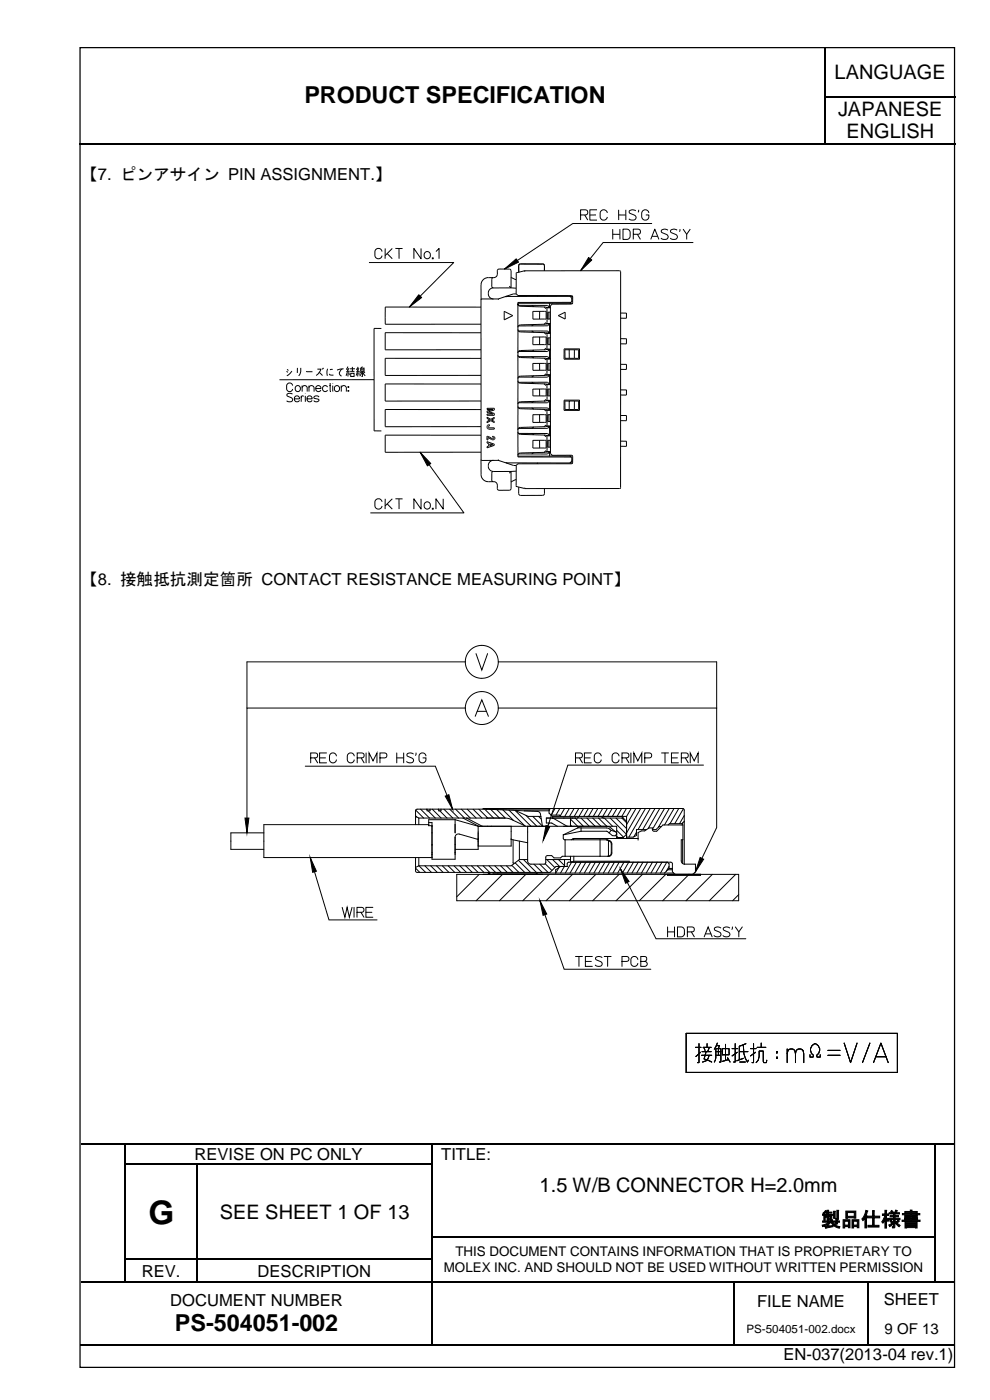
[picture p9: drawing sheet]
<svg xmlns="http://www.w3.org/2000/svg" width="210mm" height="297mm" viewBox="0 0 210 297" stroke-linecap="round" stroke-linejoin="round" font-family="sans-serif">
<g fill="none" stroke="#000" stroke-width=".25">
<path d="M175 10.2v10.2M16.8 30.4h158M175 20.6v9.7M175.1 20.5h27.4M175.1 30.4h27.4M17.2 242.6h9.3M26.6 242.8v4M26.6 247.1v4.8M26.6 252.2v4.9M26.6 257.3v4.9M26.7 242.6h64.8M26.7 247h15"/>
<path d="M41.8 247.1v4.8M41.8 252.2v4.9M41.8 257.3v4.9M42 247h49.5M91.6 242.8v4M91.6 247.1v4.8M91.6 252.2v4.9M91.6 257.3v4.9M91.8 242.6h106.3M198.2 242.8v4M198.2 247.1v4.8M198.2 252.2v4.9"/>
<path d="M198.2 257.3v4.9M198.4 242.6h4M17.2 272h9.3M26.6 262.5v4.6M26.6 267.3v4.6M26.7 267.2h15M26.7 272h15M41.8 262.5v4.6M41.8 267.3v4.6M42 267.2h49.5M42 272h49.5M91.6 262.5v4.6"/>
<path d="M91.6 267.3v4.6M91.6 272.2v12.9M91.8 262.3h106.3M91.8 272h63.7M155.6 272.2v12.9M155.7 272h28.2M184 272.2v12.9M184.1 272h14M198.2 262.5v4.6M198.2 267.3v4.6M198.4 272h4M16.9 285.2h74.6"/>
<path d="M91.8 285.2h63.7M155.7 285.2h28.2M184.1 285.2h18.3"/>
</g>
<g fill="#000">
<path d="M174.8 20.4h.3v.2h-.3z" fill-rule="evenodd"/>
<path d="M174.8 30.3h.3v.3h-.3z" fill-rule="evenodd"/>
<path d="M26.5 242.5h.2v.3h-.2z" fill-rule="evenodd"/>
<path d="M26.5 246.8h.2v.3h-.2z" fill-rule="evenodd"/>
<path d="M26.5 251.9h.2v.3h-.2z" fill-rule="evenodd"/>
<path d="M26.5 257.1h.2v.2h-.2z" fill-rule="evenodd"/>
<path d="M41.7 246.8h.3v.3h-.3z" fill-rule="evenodd"/>
<path d="M41.7 251.9h.3v.3h-.3z" fill-rule="evenodd"/>
<path d="M41.7 257.1h.3v.2h-.3z" fill-rule="evenodd"/>
<path d="M91.5 242.5h.3v.3h-.3z" fill-rule="evenodd"/>
<path d="M91.5 246.8h.3v.3h-.3z" fill-rule="evenodd"/>
<path d="M91.5 251.9h.3v.3h-.3z" fill-rule="evenodd"/>
<path d="M91.5 257.1h.3v.2h-.3z" fill-rule="evenodd"/>
<path d="M198.1 242.5h.3v.3h-.3z" fill-rule="evenodd"/>
<path d="M198.1 246.8h.3v.3h-.3z" fill-rule="evenodd"/>
<path d="M198.1 251.9h.3v.3h-.3z" fill-rule="evenodd"/>
<path d="M198.1 257.1h.3v.2h-.3z" fill-rule="evenodd"/>
<path d="M26.5 262.2h.2v.3h-.2z" fill-rule="evenodd"/>
<path d="M26.5 267.1h.2v.2h-.2z" fill-rule="evenodd"/>
<path d="M26.5 271.9h.2v.3h-.2z" fill-rule="evenodd"/>
<path d="M41.7 262.2h.3v.3h-.3z" fill-rule="evenodd"/>
<path d="M41.7 267.1h.3v.2h-.3z" fill-rule="evenodd"/>
<path d="M41.7 271.9h.3v.3h-.3z" fill-rule="evenodd"/>
<path d="M91.5 262.2h.3v.3h-.3z" fill-rule="evenodd"/>
<path d="M91.5 267.1h.3v.2h-.3z" fill-rule="evenodd"/>
<path d="M91.5 271.9h.3v.3h-.3z" fill-rule="evenodd"/>
<path d="M155.5 271.9h.2v.3h-.2z" fill-rule="evenodd"/>
<path d="M183.9 271.9h.2v.3h-.2z" fill-rule="evenodd"/>
<path d="M198.1 262.2h.3v.3h-.3z" fill-rule="evenodd"/>
<path d="M198.1 267.1h.3v.2h-.3z" fill-rule="evenodd"/>
<path d="M198.1 271.9h.3v.3h-.3z" fill-rule="evenodd"/>
<path d="M91.5 285.1h.3v.3h-.3z" fill-rule="evenodd"/>
<path d="M155.5 285.1h.2v.3h-.2z" fill-rule="evenodd"/>
<path d="M183.9 285.1h.2v.3h-.2z" fill-rule="evenodd"/>
</g>
<path d="M62 16h74.8v9.7h-74.8z" fill-rule="evenodd" fill="#fff"/>
<path d="M17 10.1h185.4v280h-185.4z" fill="none" stroke="#000" stroke-width=".26"/>
<g fill="none" stroke="#000" stroke-width=".21">
<path d="M78.2 55.7h18l-9.4 9.4M81 53.4a.76 .76 0 0 0-.8-.7 .76 .76 0 0 0-.7 .7v.8a.76 .76 0 0 0 .7 .7 .76 .76 0 0 0 .8-.7M81.7 52.7l-.1 2.2M82.1 53.8l1.1 1.1M83.2 52.7l-1.6 1.5M83.8 52.7h1.6M84.6 52.7v2.2M89.3 52.7v2.2l-1.6-2.2v2.2M91.7 54.7h.1v.2h-.1zM91.7 54.8h.1M92.4 53.4l.7-.7v2.2M104.6 58.9h-1.1a1.58 1.58 0 0 0-1.5 1.5v3.2"/>
<path d="M104.6 58.9l-.3 .3v1.6l.3 .3-.7 .2-.4 .8M105.4 58.2l-.2 .5-.6 .2M105.4 58.2v-.8l.3-.3 2.5 .1 .1 .2v3.7M107 57.1l2.4-2.2 .5 .7zM108.3 58.8l1.1 .5M111.3 57.6l-.1-.2-1.8 .5v4.4l.4 .4h11.4l.2 .3M115.4 57.4v-1.1l-.2-.3h-4.9l-.3 .4v1.4M123.1 45.6h1a.55 .55 0 0 0 .5-.5 .55 .55 0 0 0-.5-.6h-1v2.2M124 45.6l.6 1.1M124.8 54.6l.7 .6-2.4 2.2zM126.4 45.6h-1.3M126.6 44.5h-1.5v2.2h1.5"/>
<path d="M128.8 45.2a.76 .76 0 0 0-.8-.7 .76 .76 0 0 0-.8 .7v.8a.76 .76 0 0 0 .8 .7 .76 .76 0 0 0 .8-.7M129.9 48.6v2.2M129.9 49.7h1.5M131.2 44.5v2.2M131.2 45.6h1.5M131.4 57.4l-20.2 .1M131.4 57.4v.1M131.4 57.4l.2 .2M131.4 48.6v2.2M131.6 57.6v45.9l-20.4 .2M132.1 48.6h.9l.4 .3a1.68 1.68 0 0 1 .2 1.5l-.4 .3-1.1 .1zM132.7 44.5v2.2"/>
<path d="M134.3 49.7h1a.55 .55 0 0 0 .5-.5 .55 .55 0 0 0-.5-.6h-1v2.2M134.8 44.7a.97 .97 0 0 0-1.4 .2v.3l1.1 .5a.6 .6 0 0 1 .3 .8 .6 .6 0 0 1-.9 .2l-.6-.3M135.1 49.7l.7 1.1M135.4 44.5l-.1 .6M137.6 45.2a.76 .76 0 0 0-.8-.7 .76 .76 0 0 0-.8 .7v.8a.8 .8 0 0 0 1 .7 .8 .8 0 0 0 .6-1.1h-.7M138 50.8l.8-2.2 .9 2.2M138.2 50.1h1.2M138.2 47.4h-16.8l-14.4 9.7M141.6 48.8a.86 .86 0 0 0-1.4 .3l.2 .3 .9 .4a.6 .6 0 0 1 .3 .8 .6 .6 0 0 1-.9 .2l-.6-.3M143.6 48.8a.88 .88 0 0 0-1.5 .3l.3 .3 .9 .4a.6 .6 0 0 1 .2 .8 .6 .6 0 0 1-.8 .2l-.6-.3M144.2 48.6l-.2 .6M144.8 48.6l.8 1.1v1.1"/>
<path d="M146.3 48.6l-.7 1.1M147 51.5h-19.1l-4.8 5.9M60.7 78.8l.4 .2M60.9 78.4l.3 .2M61.9 78.7l-1.1 1M63.1 78l-.1 1.1M63.8 78v.9l-.5 .8M64.9 78.8l1.3 .1M67.3 78.3h.8l-.7 1-.4 .4M67.7 79l.7 .7M68.3 78.2l.2 .2M68.4 78l.2 .2"/>
<path d="M69.4 78.2l-.1 .5 .1 1M69.8 79.3l.1 .2 .8 .1M70.5 78.4h-.6M72.5 78.3a.95 .95 0 0 0-.3 1.4l.2 .1M72.8 78.2l-1.4 .3M73.4 78.2l.4 .4M73.5 79.2l-.1 .5M73.8 77.8l-.3 .5M73.8 78.9v1M73.9 78.6l.2 .4M74 78.9h-.6M74 79.1l.1 .5"/>
<path d="M74 78.1l-.4 .8M74.2 78.8h1M74.4 79.2h.7v.7h-.7zM74.7 77.8v1M75.3 78.2h-1.1M75.5 78.2l.3 .4M75.7 79.1l-.2 .6M75.9 78.9l-.1 1M75.9 77.8l-.2 .6M76 78.6l.2 .4M76.1 78.9h-.6M76.1 79.1l.1 .4"/>
<path d="M76.1 78.1l-.4 .8M76.3 79.1h.3l-.4 .7M76.5 78.1h.7v.7h-.7zM76.5 78.4l.7 .1M76.8 78.8v1.1h-.2M76.8 77.8l-.2 .3M76.9 79.1l.5 .6M77.4 78.9l-.4 .3M80.9 69.7h-1.6v21.7h1.6M88.8 62.5l.6 .6-2.6 2zM102 70.6h-20.3v3.6h20.3M102 76h-20.3v3.6h20.3"/>
<path d="M102 63.6v33.9M102 65.2l-20.3-.1v2.2v1.5h20.3M102 63.6l.1-.2h3.5l.1 .2M102 63.5v.1M102 63.5h.1M102.1 63.4v.1M103.5 62.2v.4l.3 .5 .8 .3M106.9 66.1l1.8 .9-1.8 .9zM107.3 62.9h13.6l.3 .3v.8l-.2 .1M107.3 63.1v-.2l-1.7 .5M108 60.7l.3 .4M108.3 61.1h1.1"/>
<path d="M108.3 61.1h-3.7M109.4 62.4l-.5-.1-1.6 .6M109.8 75.3l.1 .3 .4 .2 5 .2M109.8 69.9l.1 .3 .4 .2 5 .2M109.8 64.3h11.1M109.8 75.3v5M109.8 64.3v.1M109.8 69.5v.4M109.8 74.9v.4M109.8 69.9v5M109.8 64.1v.2M109.9 70.2h6.2l.4 .4h-.7"/>
<path d="M109.9 69.1h6.2l.4-.4v1.9h.2M109.9 75.7h6.2l.4 .4M109.9 64.8h6.2l.4 .4M109.9 80h6.2M112.7 75.7l.5 .2M112.7 70.2l.5 .3M112.7 64.8l.5 .3M113 71.5h2.7M113 67.7h2.7M113 71.5v1.6M113.2 79.7l-.5 .3M113.2 74.3l-.5 .3"/>
<path d="M113.2 68.8l-.5 .3M113.8 62.7l.2 .2M114.4 77.1v1.4M114.4 71.5v1.6M114.4 66.1v1.6M115.3 76l.5 .1 .2 .3v2.9l-.3 .3-.4 .1M115.3 65.1l.5 .1 .2 .2v3l-.2 .3-.5 .1M115.3 74.2l-5 .2-.4 .2-.1 .3M115.3 79.7l-5 .1-.4 .2-.1 .3M115.3 68.8l-5 .1-.3 .2-.2 .4M115.3 65.1l-5-.1-.3-.2-.2-.4v5.1M115.3 76l.4 .4"/>
<path d="M115.3 74.2h.3M115.3 74.2h.1M115.3 65.1l.4 .4M115.4 73.1h-2.4M115.7 70.9l-.4-.3h.5l.2 .3v3l-.4 .3M115.7 77.1h-2.7v1.4M115.7 77.1h.1M115.7 79.3l-.4 .4M115.7 78.5l-2.7 .1M115.7 78.5l.1 .1M115.7 73.1h.1M115.7 73.9l-.3 .3"/>
<path d="M115.7 73.1h-.3M115.7 68.4l-.4 .4M115.7 66.1h-2.7v1.6M115.7 67.7h.1M115.8 66.1v1.6M115.8 71.5h-.1M115.8 66.1h-.1M115.8 76.1h.7M115.8 79.6h.7M115.8 77.1v1.4M115.8 74.2h.7M115.8 71.5v1.6"/>
<path d="M115.8 68.7h.9M115.9 79.5h.8M115.9 74l.8 .1M116.3 65.2v.1M116.3 79.5v.1M116.3 76.1v.1M116.3 74v.2M116.3 70.6v.1M116.3 68.6v.1M116.4 66.2v1.5h.3M116.4 78.5l.3 .1M116.4 77.1h-.3v1.5l.3-.1"/>
<path d="M116.4 77.1v1.4M116.4 77.1h.3M116.4 73.1h.3M116.4 73.1h-.3M116.4 71.7h-.3v1.4M116.4 71.7v1.4M116.4 71.7h.3M116.4 79.5v.1M116.4 76.1v.1M116.4 70.6v.1M116.4 68.6v.1M116.4 74v.2"/>
<path d="M116.4 65.2v.1M116.5 79.6v1.9M116.5 76.1h.2M116.5 79.6l-.4 .4M116.5 74.2h.2M116.5 74.2l-.4 .4h-6.2M116.5 65.2h.2M116.5 65.2h-.7M116.5 74.2v1.9M116.5 64.3v.9M116.7 66.2h-.6v1.5h.3M116.7 79.6h-.2"/>
<path d="M116.7 76.2h-.8M116.7 70.7h-.8M116.7 68.6h-.8M116.7 65.3h-.8M117.1 64.3v.2M118.4 67l1.4-.8v1.5zM119.6 74h3.3v2.2h-3.3zM120.7 74.2v1.8M121 64.1l-.1 .2h.5M121 64.1l-11.2 .1M121.4 62.8l-.2 .1M121.4 62.9h-.5"/>
<path d="M121.4 63.2l-.2 .1M121.4 63v1.3l-.2 .2h-4.1l-.4 .4v31.3l.4 .6M121.8 76h.9M121.8 74.2v1.8M122.7 74.2h-2.9v1.8h2M122.7 74.2v1.8M131.6 78.4h1.2M131.6 77.3h1.2M131.6 72.9l1.2 .1M131.6 71.9h1.2v1M131.6 66.4h1.2v1.1h-1.2M132.8 77.3v1.1"/>
<path d="M62 83.6a.62 .62 0 0 0-.7-.2 .62 .62 0 0 0-.4 .6l.9 .4a.5 .5 0 0 1 .2 .7 .5 .5 0 0 1-.7 .1l-.5-.2M62 81.8a.64 .64 0 0 0-.6-.6 .64 .64 0 0 0-.6 .6v.7a.64 .64 0 0 0 .6 .6 .64 .64 0 0 0 .6-.6M62.4 84.6h1.1a.55 .55 0 0 0-.5-.6 .55 .55 0 0 0-.6 .4v.4a.58 .58 0 0 0 .5 .4 .58 .58 0 0 0 .6-.3M63.9 84v.4M64 82.3a.55 .55 0 0 1 .6-.5 .55 .55 0 0 1 .5 .5v.8M64 81.8l.1 1.3M64.4 84.1l-.3-.1-.2 .2v1M64.7 83.4v.1M64.7 84v1.2M65.1 84.6h1.1a.55 .55 0 0 0-.5-.6 .55 .55 0 0 0-.6 .4v.4a.58 .58 0 0 0 .5 .4 .58 .58 0 0 0 .6-.3M65.5 82.3a.55 .55 0 0 1 .5-.5 .55 .55 0 0 1 .6 .5v.8M65.5 81.8v1.3"/>
<path d="M67 82.4h1a.55 .55 0 0 0-.4-.6 .55 .55 0 0 0-.6 .5v.3a.58 .58 0 0 0 .4 .5 .58 .58 0 0 0 .6-.3M67.6 84.2a.54 .54 0 0 0-.6-.3 .54 .54 0 0 0-.4 .6l1 .2a.54 .54 0 0 1-.4 .6 .54 .54 0 0 1-.7-.3M69.4 82.1a.56 .56 0 0 0-.5-.3 .56 .56 0 0 0-.5 .5 .64 .64 0 0 0 .5 .8l.5-.3M69.8 81.8h.4M70 81.3v1.5l.2 .3M70.5 81.3l.1 .1M70.5 81.8l.1 1.3M72.3 82.3a.55 .55 0 0 1 .6-.5 .55 .55 0 0 1 .5 .5v.8M72.3 81.8l.1 1.3M73.8 82.8l.1 .2zM73.8 82l.1 .2zM73.8 82.9h.1"/>
<path d="M73.8 82.1h.1M79.3 80.5l-20.1 .1M89.1 95.9l2.2 2.4-.7 .5zM89.1 95.9l9.3 12.9h-19.9M102 97.5v3.1a1.57 1.57 0 0 0 1.5 1.6h1.1M102 81.5h-20.3v3.6h20.3M102 86.9h-20.3v3.6h20.3M102 92.3h-20.3v3.6h20.3M102 97.5l.1 .2h3.5M102 97.5v.1M102.1 97.6v.1M103.2 93.3v-.8l1.3 .6 .2-.1-.3-.3v-.2a.39 .39 0 0 1 .5 .3 .39 .39 0 0 1-.3 .5"/>
<path d="M103.2 93.3h.3l-.1-.5 1.2 .5M103.3 93.7l1.5 .5v.3l-1.5 .5v-.2l.3-.2v-.5l-.3-.1zM103.3 88.5l.7 .5 .8-.5v.3l-.6 .3 .6 .3v.3l-.8-.5-.7 .5v-.3l.5-.3-.5-.4zM103.5 90.6l.2 .2h1.1M103.5 98.7v.5l.3 .5 .8 .3M103.7 90.4l-.2 .2M103.8 90.4l-.1-.3a.48 .48 0 0 0-.5 .4 .48 .48 0 0 0 .5 .5h1.1v-.2M103.8 94.5l.7-.1-.7-.2 .1 .3M104.5 87.8l-1.2-.3v-.3l1.2-.3h-1.2v-.3h1.5v.4l-1.2 .3 1.2 .4v.4M104.5 87.9l-1.2-.1v.3h1.5M104.6 97.7l-.7 .2-.4 .8M105.7 97.5l-.1 .2 1.7 .5"/>
<path d="M107.3 98.2h13.6M107.3 98.2l1.6 .5h.5M107.3 98v.2M109.4 100h-1.1M109.4 98.7v4.5l1.8 .4 .1-.1M109.8 91.6l.1 .3 .4 .2 5 .2M109.8 85.8v.6l.5 .3 5 .2M109.8 80.7l.2 .4 .3 .2 5 .1M109.8 96.8v.1l11.2 .1M109.8 91.6v5M109.8 91.2v.4M109.8 80.3v.4"/>
<path d="M109.8 96.6v.2M109.8 80.7v5.1M109.8 86.2v5M109.9 86.5h6.2l.4 .4M109.9 92h6.2l.4 .4M109.9 81.1h6.2l.4 .4M112.7 92l.5 .2M112.7 86.5l.5 .3M112.7 81.1l.5 .3M113 84h2.7M113 88v1.6h2.7M113 93.4v1.6"/>
<path d="M113.2 96l-.5 .3M113.2 90.6l-.5 .3M113.2 85.2l-.5 .2M114 98.2l-.2 .2M114.4 93.4v1.6M114.4 88v1.6M114.4 82.5v1.5M115.3 92.3h.4l.3 .3v3l-.3 .4M115.3 92.3l.4 .4M115.3 86.9h.5l.2 .3v3l-.2 .3h-.5M115.3 81.5h.4l.3 .2v3l-.4 .4M115.3 96l-5 .1-.4 .2-.1 .3"/>
<path d="M115.3 90.5l-5 .2-.4 .2-.1 .3M115.3 85.1l-5 .1-.3 .2-.2 .4M115.3 96h.4M115.3 86.9l.4 .3M115.3 85.1h.3M115.3 81.5l.4 .3M115.4 95l-2.4 .1M115.4 93.4h-2.4M115.4 95.1h.4M115.7 84.7l-.4 .4M115.7 93.4h-.3M115.7 95.6l-.4 .4"/>
<path d="M115.7 93.4h.1M115.7 82.5h-2.7v1.5M115.7 88h-2.7M115.7 89.6h.1M115.7 90.2l-.4 .3M115.7 84h.1M115.8 93.4v1.6M115.8 88v1.6M115.8 88h-.1M115.8 82.5h-.1M115.8 95.9h.7M115.8 90.4l.7 .1"/>
<path d="M115.8 86.9l.7 .1M115.8 82.5v1.5M115.8 85h.7M115.8 81.5h.7M115.9 95.8h.8M115.9 90.4h.8M115.9 84.9h.8M116.1 93.4v1.5h.3M116.3 95.8v.1M116.3 86.9v.1M116.3 84.9v.1M116.3 92.4v.1"/>
<path d="M116.3 90.4h.1M116.3 81.5v.1M116.4 94.9h.3M116.4 93.4v1.5M116.4 93.4h-.3M116.4 93.4h.3M116.4 89.4h.3M116.4 88h-.3v1.4h.3M116.4 88v1.4M116.4 88h.3M116.4 84h.3M116.4 82.5h-.3v1.5h.3"/>
<path d="M116.4 82.5v1.5M116.4 82.5h.3M116.4 95.8v.1M116.4 92.4v.1M116.4 90.4h.1M116.4 86.9v.1M116.4 81.5v.1M116.4 84.9v.1M116.5 92.4h-.7M116.5 95.9v.9M116.5 92.4h.2M116.5 95.9l-.4 .4h-6.2"/>
<path d="M116.5 86.9l.2 .1M116.5 90.4v2M116.5 90.4l-.4 .5h-6.2M116.5 85h.2M116.5 81.5h.2M116.5 85l-.4 .4h-6.2M116.5 85v1.9M116.7 95.9h-.2M116.7 90.4l-.2 .1M116.7 92.5h-.8M116.7 87h-.8M116.7 81.6h-.8"/>
<path d="M117.1 96.6h4.1l.2 .3M119.6 84.9h3.3v2.2h-3.3zM120.7 86.9v-1.8h2v1.8M120.7 86.9h1.1M120.7 85.1h-.9v1.8h.9M120.9 96.8h-11.1M121 96.9l.2 .2v.7M121.2 98.2l.2 .1M121.4 96.8h-.5l.1 .1M121.4 97.8l-.5 .4h.5M121.4 96.9v1.2l-.2 .3h-11.4l-.4 .3M121.8 86.9h.9"/>
<path d="M121.8 85.1v1.8M131.6 94.7h1.2M131.6 93.6h1.2v1.1M131.6 88.1h1.2v1.2l-1.2-.1M131.6 82.7h1.2v1.1h-1.2M81 106.5a.77 .77 0 0 0-.8-.7 .77 .77 0 0 0-.7 .7v.8a.76 .76 0 0 0 .7 .7 .76 .76 0 0 0 .8-.7M81.7 105.8l-.1 2.2M82.1 106.9l1.1 1.1M83.2 105.8l-1.6 1.5M83.8 105.8h1.6M84.6 105.8v2.2M89.3 105.8v2.2l-1.6-2.2v2.2"/>
<path d="M91.7 107.8h.1v.2h-.1zM91.7 107.9h.1M94 105.8v2.2l-1.6-2.2v2.2M104.6 102.2l.7 .2 .1 .5M104.6 100l-.3 .3v1.6l.3 .3M108.3 100v3.7l-.1 .3h-2.5l-.3-.3v-.8M108.3 100l-.3 .4M108.3 100h-3.7M109.4 101.7l-1.1 .6M110 103.3v1.4l.3 .4h4.9l.2-.3v-1.2M100.9 138.7l1.2 3.5 1.3-3.5M69.2 159.7h-1.4v2.1h1.4"/>
<path d="M77.6 159.7v2.1M84.1 159.7v2.1M85.6 159.7v2.1M87.6 159.9a.86 .86 0 0 0-1.3 .3l.2 .3 .9 .3a.58 .58 0 0 1 .2 .8 .58 .58 0 0 1-.8 .2l-.6-.2M88.2 159.7l-.1 .6M98.6 140.4h-46.2v9.8M98.7 140.4a3.5 3.5 0 0 0 3.4 3.5 3.5 3.5 0 0 0 3.5-3.5M98.7 140.4a3.5 3.5 0 0 1 3.4-3.5 3.5 3.5 0 0 1 3.5 3.5M98.7 150.2h-46.3v26.5M100.7 152l1.4-3.5 1.4 3.5M101.2 150.9h1.9M105.6 150.2h46.3v25.4l-4.5 9.3"/>
<path d="M105.7 140.4h46.2v9.8M125.4 159.7h-1.5v2.1h1.5M133.8 159.7v2.1M140.3 159.7h1.4M141 159.7v2.1M143.8 159.7h-1.4v2.1h1.4M51.9 173.6h.9l-.4 3.1zM55.9 176.7h-7v3.5h7M64.7 162.5h27.6l3.6 9.2M65.9 160.8h1a.53 .53 0 0 0 .4-.5 .53 .53 0 0 0-.4-.6h-1v2.1M66.7 160.8l.6 1M67.8 160.8h1.2"/>
<path d="M71.3 160.4a.74 .74 0 0 0-.7-.7 .74 .74 0 0 0-.7 .7v.8a.74 .74 0 0 0 .7 .7 .74 .74 0 0 0 .7-.7M75.1 160.4a.74 .74 0 0 0-.7-.7 .74 .74 0 0 0-.8 .7v.8a.74 .74 0 0 0 .8 .7 .74 .74 0 0 0 .7-.7M75.7 160.8h1a.53 .53 0 0 0 .5-.5 .53 .53 0 0 0-.5-.6h-1v2.1M76.6 160.8l.6 1M78.2 161.8v-2.1l.9 1.7 .8-1.7v2.1M80.5 160.8h1a.53 .53 0 0 0 .5-.5 .53 .53 0 0 0-.5-.6h-1v2.1M84.1 160.8h1.5M88.1 173.1l.3 .2M88.1 173.2l.7 .4M88.1 171.9l1.7 1.7M88.8 173.6h18.5l.9 .2 3.3 1.5M88.8 173.6v1.3"/>
<path d="M89.2 171.7l1.9 1.9M90.3 160.4a.74 .74 0 0 0-.7-.7 .74 .74 0 0 0-.8 .7v.8a.77 .77 0 0 0 1 .6 .77 .77 0 0 0 .5-1h-.6M90.4 171.7l.1 .1M90.5 171.7v.3h.7v-.3M90.8 172l1.5 1.6M90.9 174.5h.7v7.8h4.9v-4.7l.4-.6h.5l4 1.1M90.9 174.9h-35v7h35.7M91.6 171.7l1.9 1.9M92.9 171.7l.1 .1M93 171.7v.3h.5v-.3M93.2 172l1.6 1.6M94.1 171.7l1.9 1.9"/>
<path d="M94.4 168.9l.8-.3 .7 3.1zM95.4 171.7l1.8 1.9M96.5 173.9v2.8M96.5 173.9h-5.6v1.3h.7M96.5 173.9l4.9 1.4M96.6 171.7l1.9 1.9M97.8 171.7l1.9 1.9M98.2 173.6l3.3 1.7M98.9 173.6l3.4 1.7M99.1 171.7l1.8 1.9M100.3 171.7l1.9 1.9M101.4 175.3v4.9h-4.9"/>
<path d="M101.4 175.3h7M101.5 171.7l1.9 1.9M102.4 171.7v-.2h42.4l.3 .4v11.4M102.8 171.7l1.8 1.9M103.1 171.5v.2l11 .5 .5 .4 .4 2.7M104 171.7l1.9 1.9M105.3 171.8l1.8 1.8M106.6 171.8l2.3 2.3M107.9 171.9l3.3 3.2M108.4 175.3v2.8M108.4 175.3h3.5M108.4 178.1v1.4h-7"/>
<path d="M108.4 178.1l3.5 .7M108.8 178.2v4.8l.1 .3M109.2 171.9l3.4 3.4M109.3 171.9l2.7 1.3h2.7M110.1 178.4v4M111.5 173l2.3 2.3M111.9 175.3v3.5M111.9 175.3h18.8v2.6M113 173.2l2 2M114.2 173.2l.6 .6M115.8 175.1l.7 .3-1.3 2.9zM116.4 171.5v1l.4 .4"/>
<path d="M116.4 171.7h-28l-.3 .2v3M116.5 174.6l-.4 .7M116.7 171.5l-.3 .5h-5.3M116.8 172.9h1.8l.3 .3M116.8 172.9l.3 .3h15.7M117.2 173.6l3.1 1.7M117.7 171.5l-.8 1.4M118.7 171.5l-.8 1.4M119.4 177.1v.9l.4 .2M119.7 171.5l-.9 1.6M119.8 178.2h9l.6 .3 .3 .3v2.2a.65 .65 0 0 1-.6 .7h-9.9l-.3 .3h-1.4l-.5-.5h-1l-.3 .3v1.2l-.2 .3h-3.1l-.3-.2-.2-.4v-3.9M119.8 178.2v3.5"/>
<path d="M120.7 171.5l-1 1.7M120.9 173.6v1.7M120.9 173.8l1.6 1.5M120.9 175l.3 .3M121.4 178l.2 .2M121.4 178l-.3 .2M121.7 171.5l-1 1.7M122 173.6l1.7 1.7M122 160.8h1a.53 .53 0 0 0 .5-.5 .53 .53 0 0 0-.5-.6h-1v2.1M122.5 175.6l-3.1 1.5M122.5 175.6h.7M122.7 171.5l-1 1.7"/>
<path d="M122.8 160.8l.7 1M122.9 173.2l-.5 .4M123.2 173.6l1.7 1.7M123.2 175.3l-.7 .3M123.2 175.6h5.4l1 .6M123.2 175.6v.7M123.2 176.3h5.4l.5 .4M123.2 176.3l-3.8 .8M123.7 171.5l-.9 1.7M123.9 160.8h1.3M124.4 173.6l1.8 1.7M124.7 171.5l-.9 1.7"/>
<path d="M125.7 173.6l1.7 1.7M125.7 171.5l-.9 1.7M126.8 171.5l-1 1.7M126.9 173.6l1.7 1.7M127.2 178.2v3.5M127.4 173.2l.5 .4M127.5 160.4a.74 .74 0 0 0-.8-.7 .74 .74 0 0 0-.7 .7v.8a.74 .74 0 0 0 .7 .7 .74 .74 0 0 0 .8-.7M127.8 171.5l-1 1.7M128.1 173.6l1.8 1.7M128.5 178.2l.5 .2M128.6 175.3l.7 .2 1.2 1M128.8 171.5l-1 1.7"/>
<path d="M129 178.4l.4 .2 .2 .3v2.1a.71 .71 0 0 1-.6 .6M129 178.4v3.2M129.4 173.6l3.4 3.4-.7 .7M129.6 176.2l-.5 .5M129.6 176.2l.9 .3M129.8 171.5l-1 1.7M130.5 176.5l.2 .2v.3l-.3 .3h-.6l-.7-.6M130.6 173.6l2.2 2.2M130.7 176.2l1.5 1.4M130.7 177.4l.3 .3M130.7 177.7h1.4M130.8 171.5l-1 1.7"/>
<path d="M131.2 160.4a.74 .74 0 0 0-.7-.7 .74 .74 0 0 0-.7 .7v.8a.74 .74 0 0 0 .7 .7 .74 .74 0 0 0 .7-.7M131.8 173.2l.3 .4M131.8 171.5l-1 1.7M131.8 173.6l1 1M131.9 160.8h1a.53 .53 0 0 0 .4-.5 .53 .53 0 0 0-.4-.6h-1v2.1M132.1 173.6h-16.3v1h1.2l1.2 .7M132.1 173.6l.7 .6M132.1 177.7v.2M132.7 160.8l.6 1M132.8 171.5l-1 1.7M132.8 173.2v4.7M133.8 171.5l-1 1.7"/>
<path d="M134.4 161.8v-2.1l.8 1.7 .9-1.7v2.1M134.8 171.5l-2 3.5M134.9 176.6l-.5 .9M135.3 177.9l-13.9 .1M135.8 171.5l-3 5.2M136.7 160.8h1a.53 .53 0 0 0 .5-.5 .53 .53 0 0 0-.5-.6h-1v2.1M136.8 171.5l-3.5 6.1M137.1 176h-2.2v1.3l-.7 .3h-1.4M137.9 171.5l-2.6 4.5M138.3 176v-.4h-.7l-.9 .7h-.7l-.7 .3v1.6M138.3 176l.2 .3h.7l1.4-1.3h4.2v3.2h-.4l.1 4.6 .5 .5h2.4v1.6M138.9 171.5l-2.6 4.5"/>
<path d="M139.9 171.5l-2.5 4.3M140.2 175.4h-.5l-.6 .6h-.8M140.9 171.5l-2.6 4.5M141.9 171.5l-2.3 4M142.4 160.8h1.2M142.9 171.5l-2 3.5M143.9 171.5l-1.8 3.2M144.5 160.8h.9a.53 .53 0 0 0 .5-.5 .53 .53 0 0 0-.5-.6h-.9v2.1M144.7 174.6v.4M144.7 178.2v5M144.9 171.6l-1.8 3.1M145.1 173l-1 1.7"/>
<path d="M145.1 174.2l-.5 .5h-2.7l-.3 .3M145.3 160.8l.6 1M146.3 161.8v-2.1l.9 1.7 .8-1.7v2.1M149.2 162.3h-28.8l-5.2 16M65.8 181.9l1.3 2.9-.8 .3zM65.8 181.9l3.9 13.3h10.2M72.5 192.5l.6 2.1 .5-2.1 .5 2.1 .5-2.1M75.1 192.5v2.1M75.7 193.5h1a.53 .53 0 0 0 .5-.5 .53 .53 0 0 0-.5-.5h-1v2.1M76.5 193.5l.7 1.1M77.6 193.5h1.2M79 192.5h-1.4v2.1h1.4"/>
<path d="M88.1 181.9v2.8l.3 .4h28.2l1.3-1.3h2.4v-.7l.3-.2h21.6l.3 .3 .1 1.7 .5 .6M88.1 184.2l.9 .9M88.8 181.9v1.8M88.8 183.7l-.7 .3M88.8 183.7l1.4 1.4M90.1 183.7l1.4 1.4M91.3 183.7l1.4 1.4M92.5 183.7l1.4 1.4M93.8 183.7l1.4 1.4M95 183.7l1.4 1.4M96.2 183.7l1.4 1.4M96.8 185.5h59.8v5.6h-59.8z"/>
<path d="M97.5 183.7l1.4 1.4M98.7 183.7l1.4 1.4M100 183.7l1.4 1.4M101.2 183.7l1.4 1.4M101.6 185.5l-4.8 4.8M102.4 183.7l1.4 1.4v.4l-.3-.4M103.7 183.7l1.4 1.4M104.5 185.1v.1h38.3M104.9 183.7l1.4 1.4M105.6 185.1v.1M106.1 183.7l1.4 1.4M106.5 185.5l-5.6 5.6"/>
<path d="M107.4 183.7l1.4 1.4M108.5 183.6l1.5 1.5M109.2 183l2 2.1M109.9 182.5l2.6 2.6M110.1 182.4h1.8M110.1 182.4l-1.7 1.3h-19.6M111 182.4l2.7 2.7M111.5 185.5l-5.6 5.6M113.2 183.3l1.8 1.8M113.9 185.2l-.3 .3M114.4 183.3l1.8 1.8M114.5 191.1l1.4 2.8-.8 .3z"/>
<path d="M114.5 191.1l5.1 14.5h18.4M115.6 183.2l1.4 1.5M115.7 182.4h5.2M115.9 182.4l1.7 1.7M116.4 185.5l-5.6 5.6M117.2 182.4l1.4 1.4M118.4 182.4l1.3 1.2M118.9 183.8l-1.1 .7v.7l.7-1.1M119.6 182.4h.1M119.6 183.8l-.8 1.4M119.7 182.4v1.4M120.9 181.7v1.1l.2 .1"/>
<path d="M121.2 182.9l-1.4 2.3M121.4 185.5l-5.6 5.6M121.7 181.7v1M121.7 182.7l-.6 .2M121.7 182.7h11.7v.2M122.2 182.9l-1.3 2.3M123.2 182.9l-1.3 2.3M124.2 182.9l-1.3 2.3M125.2 182.9l-1.3 2.3M126.2 182.9l-1.3 2.3M126.3 185.5l-5.6 5.6M127.2 182.9l-1.3 2.3"/>
<path d="M128.2 182.9l-1.3 2.3M129 181.6l-.1 .1M129.3 182.9l-1.4 2.3M130.3 182.9l-1.4 2.3M131.3 185.5l-5.6 5.6M131.3 182.9l-1.4 2.3M131.6 184.4l1.8 2.6-.8 .4zM131.6 184.4l7.5 14.8h19M132.3 182.9l-1.4 2.3M133.3 182.9l-1.3 2.3M134.3 182.9l-1.3 2.3M135.3 182.9l-1.3 2.3"/>
<path d="M136.2 185.5l-5.6 5.6M136.3 182.9l-1.3 2.3M137.3 182.9l-1.3 2.3M138.3 182.9l-1.3 2.3M139.3 182.9l-1.3 2.3M140.4 182.9l-1.4 2.3M141.1 185.5l-5.5 5.6M141.4 182.9l-1.4 2.3M141.5 182.9l.4 .4v.9M141.5 185.5v.1h7v-.1M141.5 196.7v2M141.5 197.7h1.5"/>
<path d="M141.6 184.5l-.7 .7M141.6 184.5h1M141.9 183.8l-.6 1M141.9 184.2l-.3 .3M141.9 184.2h.7M143 196.7v2M143.6 196.7h.9l.4 .2a1.63 1.63 0 0 1 .1 1.4l-.3 .4h-1.1zM145.7 197.7h1a.53 .53 0 0 0 .5-.5 .53 .53 0 0 0-.5-.5h-1v2M146.1 185.5l-5.6 5.6M146.6 197.7l.6 1M147.4 184.9l-.5 .6M148.4 181.9l.8 .4-1.8 2.6z"/>
<path d="M149.3 198.7l.8-2 .9 2M149.6 198.1h1.1M151 185.5l-5.6 5.6M152.8 196.9a.85 .85 0 0 0-1.4 .2l.3 .3 .8 .4a.58 .58 0 0 1 .3 .8 .58 .58 0 0 1-.8 .1l-.6-.2M154.7 196.9a.86 .86 0 0 0-1.4 .2l.2 .3 .9 .4a.58 .58 0 0 1 .3 .8 .58 .58 0 0 1-.8 .1l-.6-.2M155.3 196.7l-.1 .5M155.9 196.7l.7 1v1M156 185.5l-5.6 5.6M156.6 189.8l-1.3 1.3M157.4 196.7l-.8 1M122 202.9h1.5M122.7 202.9v2.1"/>
<path d="M124.1 204h1.3M125.6 202.9h-1.5v2.1h1.5M127.6 203.1a.86 .86 0 0 0-1.3 .3l.2 .3 .9 .3a.58 .58 0 0 1 .2 .8 .58 .58 0 0 1-.8 .2l-.6-.2M128.1 202.9h1.5M128.8 202.9v2.1M131.9 204h1a.53 .53 0 0 0 .4-.6 .53 .53 0 0 0-.4-.5h-1v2.1M135.2 203.5a.74 .74 0 0 0-.7-.6 .74 .74 0 0 0-.7 .6v.9a.74 .74 0 0 0 .7 .6 .74 .74 0 0 0 .7-.6M135.9 204h.8a.53 .53 0 0 1 .5 .4 .53 .53 0 0 1-.4 .6h-.9v-2.1h.7a.53 .53 0 0 1 .5 .5 .53 .53 0 0 1-.4 .6M145.5 219.2h44.8v8.3h-44.8zM147.4 222.2h1.2M148.2 221.4v4h-.3M148.5 223.2l-1 .9"/>
<path d="M148.7 223.9h2.2M148.8 223.1h2M149.1 222.2h1.7M149.3 222.3l.2 .5M149.7 223.1l-.4 1.6 1.6 .6M149.9 221.4v.8M150.3 222.3l-.3 .8M150.3 223.9l-.2 .6-.4 .6-.8 .2M151.4 225.3l.4-.9v-1.9h1v2.8h-.3M151.8 223.1h1M151.8 223.9h.9M151.9 221.8h.6l-.2 .7v1.4"/>
<path d="M152.1 221.3l-.7 1.3M153.2 222.5h1.4v1.3h-1.4zM153.8 221.6v3.3M154.3 224.4l.5 .9M154.5 224.8l-1.3 .4M155.2 222.5h1.2M155.9 221.4v3.9h-.4M156.3 223.2l-1.1 .8M156.7 223.1h1.9M156.8 225.3h1.2M157.6 221.7l.1 1.8 .3 1 .5 .8 .2-.4M157.6 224.5l-1.4 .6"/>
<path d="M158.1 221.4l-1.4 .5v2.9M159.1 222.5h1.2M159.8 221.4v4h-.4M160.2 223.2l-1.1 .8M160.5 222.2h1.9M161.4 221.3v.9M162.6 224.9l-.1 .5h-.6l-.1-2.4h-.9v1.1l-.2 .8-.4 .5M164.6 223.1h.2v.3h-.2zM164.6 224.3h.2v.2h-.2zM166.9 222.5v1.1M168.6 223.6v1.8M170 222.6a.89 .89 0 0 0-1 .1 .89 .89 0 0 0-.4 .9 .89 .89 0 0 0-.3-1 .89 .89 0 0 0-1 0l-.4 1v1.8"/>
<path d="M170.2 222.8l-.2-.2 .2 .2 .2 .8v1.8M171.7 223.8v.5h.7l.1-.3a1.57 1.57 0 0 1-.3-2.2l.5-.4a1.29 1.29 0 0 1 1.1 1 1.29 1.29 0 0 1-.6 1.4v.5h.7v-.5M175.5 222.8h2.6M175.5 223.9h2.6M179 221.3l1.3 4.1 1.4-4.1M184.4 221.3l-1.5 4.1M185.2 225.4l1.6-4.1 1.5 4.1M185.7 224.2h2.1"/>
<circle cx="90.5" cy="54.1" r=".74"/>
<circle cx="63.1" cy="82.4" r=".62"/>
<circle cx="71.4" cy="82.4" r=".61"/>
<circle cx="90.5" cy="107.2" r=".74"/>
<circle cx="102.1" cy="150.2" r="3.5"/>
</g>
<path d="M107 57.1l2.4-2.2 .5 .7zM124.8 54.6l.7 .6-2.4 2.2zM88.8 62.5l.6 .6-2.6 2zM89.1 95.9l2.2 2.4-.7 .5zM51.9 173.6h.9l-.4 3.1zM94.4 168.9l.8-.3 .7 3.1zM115.8 175.1l.7 .3-1.3 2.9zM65.8 181.9l1.3 2.9-.8 .3zM114.5 191.1l1.4 2.8-.8 .3zM131.6 184.4l1.8 2.6-.8 .4zM148.4 181.9l.8 .4-1.8 2.6z" fill="#000"/>
<text font-size="7.1" x="31.5" y="259.6">G</text>
<g font-size="5">
<text x="64.5" y="21.9">PRODUCT SPECIFICATION</text>
<text x="37.1" y="282.4">PS-504051-002</text>
</g>
<g font-size="4.2">
<text x="176.9" y="16.7">LANGUAGE</text>
<text x="177.7" y="24.5">JAPANESE</text>
<text x="179.4" y="29.4">ENGLISH</text>
<text x="114.4" y="252.8">1.5 W/B CONNECTOR H=2.0mm</text>
<text x="46.6" y="258.5">SEE SHEET 1 OF 13</text>
<text x="174.1" y="260.2">製品仕様書</text>
</g>
<g font-size="3.5">
<text x="17.2" y="38.1">【7. ピンアサイン PIN ASSIGNMENT.】</text>
<text x="17.2" y="124.1">【8. 接触抵抗測定箇所 CONTACT RESISTANCE MEASURING POINT】</text>
<text x="41.2" y="246">REVISE ON PC ONLY</text>
<text x="93.5" y="246">TITLE:</text>
<text x="30.1" y="270.8">REV.</text>
<text x="54.6" y="270.8">DESCRIPTION</text>
<text x="36.1" y="277">DOCUMENT NUMBER</text>
<text x="160.5" y="277.2">FILE NAME</text>
<text x="187.4" y="276.8">SHEET</text>
<text x="166.1" y="288.6">EN-037(2013-04 rev.1)</text>
</g>
<text font-size="3.2" x="187.5" y="283">9 OF 13</text>
<g font-size="2.8">
<text x="94.1" y="269.8">MOLEX INC. AND SHOULD NOT BE USED WITHOUT WRITTEN PERMISSION</text>
<text x="96.5" y="266.5">THIS DOCUMENT CONTAINS INFORMATION THAT IS PROPRIETARY TO</text>
</g>
<text font-size="2.5" x="158.2" y="282.7">PS-504051-002.docx</text>
</svg>
